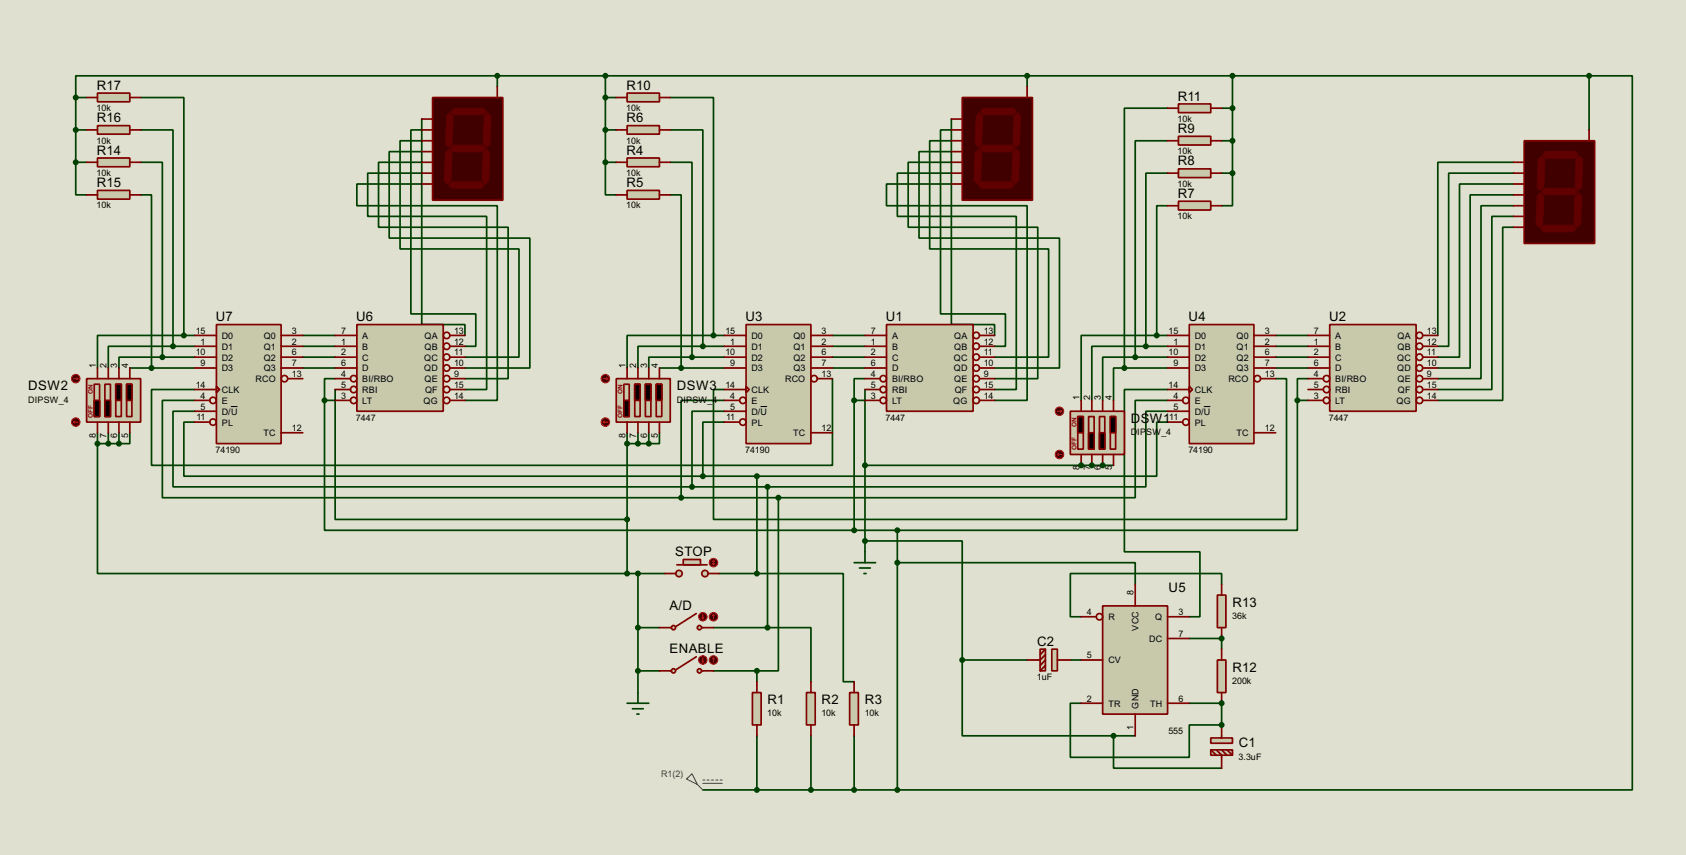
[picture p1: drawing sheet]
<svg xmlns="http://www.w3.org/2000/svg" width="396mm" height="201mm" viewBox="0 0 396 201" stroke-linecap="round" stroke-linejoin="round" font-family="sans-serif">
<path d="M0 0h396.2v200.7h-396.2z" fill="#e0e0d0"/>
<g fill="none" stroke="#004000" stroke-width=".4">
<path d="M142.3 38.1v7.7h2.5M142.3 30.5h2.5M142.3 38.1h2.5M144.8 22.9h-2.5v15.2M157.5 38.1h5.1v45.8M157.5 30.5h7.7v50.8M157.5 22.9h10.2v55.9M223.6 28v48.2h10.1v2.6M223.6 30.5h-2.6v43.2h15.3v7.6h-2.6M223.6 33.1h-5.1v25.4h27.9v25.4h-12.7M223.6 35.6h-7.6v20.3h33v30.5h-15.3M223.6 38.1h-10.2v15.3h30.5v35.5h-10.2"/>
<path d="M241.4 20.4v-2.6h132v12.7M287.1 33.1h2.5v7.6M355.7 38.1h-17.8v40.7M157.5 45.8h2.6v40.6M223.6 40.7h-12.7v10.1h27.9v40.7h-5.1M223.6 43.2h-15.3v5.1h33.1v45.7h-7.7M287.1 40.7h2.5M289.6 40.7v7.6h-2.5M355.7 40.7h-15.3v40.6h-2.5M355.7 43.2h-12.7v40.7h-5.1M355.7 45.8h-10.2v40.6h-7.6M355.7 48.3h-7.7v40.6h-10.1"/>
<path d="M355.7 50.8h-5.1v40.7h-12.7M355.7 53.4h-2.6v40.6h-15.2M167.7 78.8h-20.3v7.6M167.7 78.8h2.5M195.6 78.8h7.7M299.8 78.8h7.6M155 86.4h15.2M162.6 83.9h-10.1v2.5M162.6 83.9h7.6M165.2 81.3h-15.3v5.1M165.2 81.3h5M195.6 81.3h7.7"/>
<path d="M195.6 83.9h7.7M195.6 86.4h7.7M203.3 88.9h-2.6v5.1h2.6M274.4 99.1h-2.6v12.7h-93.9v22.9M274.4 96.6h-5.1v17.7h-88.9v33.1M274.4 94h-7.6v22.9h-83.9v40.6h-5M299.8 88.9h2.5v33.1h-134.6v-30.5h2.5M299.8 81.3h7.6M299.8 83.9h7.6M299.8 86.4h7.6M304.9 94v30.5h-94M304.9 94h2.5"/>
<path d="M307.4 88.9h-2.5v5.1M147.4 101.6v2.6h5.1M149.9 101.6v2.6M152.5 101.6v2.6M155 101.6v2.6h-2.5M156.3 134.7h-6.4v27.9M169 134.7h8.9M177.9 134.7h20.3v25.4h2.5M149.9 157.5h5.1M149.9 147.4h5.1M167.7 157.5h10.2M167.7 147.4h12.7"/>
<path d="M177.9 157.5v2.6M180.4 147.4h10.2v12.7M177.9 172.8v12.7M190.6 172.8v12.7M200.7 172.8v12.7M165.2 185.5h45.7"/>
</g>
<circle cx="256.6" cy="109.3" r=".2" fill="#004000"/>
<path d="M256.6 109.3h2.5" fill="none" stroke="#004000" stroke-width=".4"/>
<circle cx="259.1" cy="109.3" r=".2" fill="#004000"/>
<path d="M254.1 109.3h2.5M259.1 109.3h2.6" fill="none" stroke="#004000" stroke-width=".4"/>
<circle cx="254.1" cy="109.3" r=".2" fill="#004000"/>
<g fill="none" stroke="#004000" stroke-width=".4">
<path d="M289.6 17.8v15.3M274.4 33.1h-7.6v50.8M274.4 25.4h-10.2v61M287.1 25.4h2.5M274.4 48.3h-2.6v30.5M274.4 40.7h-5.1v40.6M271.8 78.8h-17.7v15.2M271.8 78.8h2.6M203.3 91.5v17.8h50.8M264.2 86.4h-2.5v7.6M264.2 86.4h10.2M266.8 83.9h-7.7v10.1"/>
<path d="M266.8 83.9h7.6M269.3 81.3h-12.7v12.7M269.3 81.3h5.1M274.4 91.5h-10.2v38.1h17.8v15.2h-2.5M203.3 127v2.6M279.5 165.1h7.6"/>
</g>
<circle cx="287.1" cy="165.1" r=".2" fill="#004000"/>
<path d="M254.1 165.1h-2.6v12.7h28v-7.6h7.6" fill="none" stroke="#004000" stroke-width=".4"/>
<circle cx="287.1" cy="170.2" r=".2" fill="#004000"/>
<path d="M203.3 127h22.8v28M287.1 137.2v-2.5h-35.6v10.1h2.6M226.1 155v17.8h35.6M226.1 155h15.3M251.5 155h2.6M287.1 149.9v2.5M261.7 172.8v7.6h25.4M261.7 172.8h5.1M287.1 165.1v5.1" fill="none" stroke="#004000" stroke-width=".4"/>
<circle cx="287.1" cy="149.9" r=".2" fill="#004000"/>
<g fill="none" stroke="#004000" stroke-width=".4">
<path d="M116.9 17.8h-99.1v5.1M116.9 17.8v2.6M116.9 17.8h124.5M142.3 17.8v5.1M373.4 17.8h10.2v167.7h-172.7v-61h-10.2M17.8 38.1v7.7h2.6M17.8 30.5h2.6M17.8 22.9v15.2M17.8 38.1h2.6M17.8 22.9h2.6M33.1 38.1h5.1v45.8M33.1 30.5h7.6v50.8"/>
<path d="M33.1 22.9h10.1v55.9M99.1 28v48.2h10.2v2.6M99.1 30.5h-2.5v43.2h15.2v7.6h-2.5M99.1 33.1h-5.1v25.4h28v25.4h-12.7M99.1 35.6h-7.6v20.3h33v30.5h-15.2M99.1 38.1h-10.1v15.3h30.4v35.5h-10.1M33.1 45.8h2.5v40.6M99.1 40.7h-12.7v10.1h28v40.7h-5.1M99.1 43.2h-15.2v5.1h33v45.7h-7.6M43.2 78.8h-20.3v7.6M43.2 78.8h2.6M71.2 78.8h7.6"/>
<path d="M30.5 86.4h15.3M38.2 83.9h-10.2v2.5M38.2 83.9h7.6M40.7 81.3h-15.2v5.1M40.7 81.3h5.1M45.8 94h-7.6v22.9h121.9M45.8 96.6h-5.1v17.7h121.9M45.8 99.1h-2.6v12.7h122M71.2 81.3h7.6M71.2 83.9h7.6M71.2 86.4h7.6M76.3 94v30.5h124.4"/>
<path d="M76.3 94h2.5M78.8 88.9h-2.5v5.1M78.8 91.5v30.5h68.6M170.2 94h-10.1v22.9M170.2 96.6h-7.6v17.7M170.2 99.1h-5v12.7M195.6 88.9v20.4h-160v-17.8h10.2M200.7 94v30.5M22.9 104.2v30.5h124.5M22.9 104.2h5.1M22.9 101.6v2.6M25.5 101.6v2.6"/>
<path d="M28 101.6v2.6M30.5 101.6v2.6h-2.5M147.4 104.2v30.5M160.1 116.9h22.8M162.6 114.3h17.8M165.2 111.8h12.7M203.3 109.3v17.7M147.4 134.7h2.5M210.9 132.1h55.9v5.1M279.5 149.9h7.6"/>
</g>
<path d="M226.1 22.9h16.5v24.1h-16.5z" fill="#400000" stroke="#800000" stroke-width=".4"/>
<g fill="#600000" stroke="#600000" stroke-width=".23">
<path d="M231.2 25.4h6.9l.7 .8-.7 .8h-6.9l-.8-.8z" fill-rule="evenodd"/>
<path d="M238.3 27.2l.8-.7 .7 .7-.2 6.6-.8 .8-.7-.8z" fill-rule="evenodd"/>
<path d="M230.2 34.8l.7-.7h6.9l.8 .7-.8 .8h-6.9z" fill-rule="evenodd"/>
<path d="M229.4 27.2l.8-.7 .7 .7-.2 6.6-.8 .8-.7-.8z" fill-rule="evenodd"/>
<path d="M238.8 35.1l.8 .8-.3 6.6-.7 .7-.8-.7 .3-6.6z" fill-rule="evenodd"/>
<path d="M229.9 43.5l.8-.8h6.8l.8 .8-.8 .7h-6.8z" fill-rule="evenodd"/>
<path d="M229.9 35.1l.8 .8-.3 6.6-.7 .7-.8-.7 .3-6.6z" fill-rule="evenodd"/>
</g>
<path d="M223.6 28h2.5M223.6 30.5h2.5M223.6 33.1h2.5M223.6 35.6h2.5M223.6 38.1h2.5M241.4 20.4v2.5M223.6 40.7h2.5M223.6 43.2h2.5" fill="none" stroke="#800000" stroke-width=".4"/>
<path d="M358.2 33.1h16.5v24.1h-16.5z" fill="#400000" stroke="#800000" stroke-width=".4"/>
<g fill="#600000" stroke="#600000" stroke-width=".23">
<path d="M362.5 36.4l.8-.8h6.8l.8 .8-.8 .7h-6.8z" fill-rule="evenodd"/>
<path d="M370.4 37.4l.7-.8 .8 .8-.2 6.6-.8 .7-.8-.7z" fill-rule="evenodd"/>
<path d="M363 44.2h6.9l.7 .8-.7 .8h-6.9l-.7-.8z" fill-rule="evenodd"/>
<path d="M361.5 37.4l.8-.8 .7 .8-.2 6.6-.8 .7-.8-.7z" fill-rule="evenodd"/>
<path d="M370.9 45.3l.8 .7-.3 6.6-.8 .8-.7-.8 .2-6.6z" fill-rule="evenodd"/>
<path d="M362.8 52.9h6.8l.8 .7-.8 .8h-6.8l-.8-.8z" fill-rule="evenodd"/>
<path d="M361.2 46l.8-.7 .8 .7-.3 6.6-.7 .8-.8-.8z" fill-rule="evenodd"/>
</g>
<path d="M355.7 38.1h2.5M373.4 30.5v2.6M355.7 40.7h2.5M355.7 43.2h2.5M355.7 45.8h2.5M355.7 48.3h2.5M355.7 50.8h2.5M355.7 53.4h2.5" fill="none" stroke="#800000" stroke-width=".4"/>
<path d="M208.3 76.2h20.4v20.4h-20.4z" fill="#c8c8aa" stroke="#800000" stroke-width=".4"/>
<g fill="none" stroke="#800000" stroke-width=".4">
<path d="M203.3 78.8h5M230.2 78.8h3.5M203.3 81.3h5M203.3 83.9h5M203.3 86.4h5M203.3 88.9h3.5M203.3 91.5h3.5M203.3 94h3.5M230.2 81.3h3.5M230.2 83.9h3.5M230.2 86.4h3.5M230.2 88.9h3.5"/>
<path d="M230.2 91.5h3.5M230.2 94h3.5"/>
<circle cx="229.4" cy="78.8" r=".75"/>
<circle cx="207.5" cy="88.9" r=".75"/>
<circle cx="207.5" cy="91.5" r=".75"/>
<circle cx="207.5" cy="94" r=".75"/>
<circle cx="229.4" cy="86.4" r=".75"/>
<circle cx="229.4" cy="81.3" r=".75"/>
<circle cx="229.4" cy="94" r=".75"/>
<circle cx="229.4" cy="91.5" r=".75"/>
<circle cx="229.4" cy="83.9" r=".75"/>
<circle cx="229.4" cy="88.9" r=".75"/>
</g>
<path d="M312.5 76.2h20.3v20.4h-20.3z" fill="#c8c8aa" stroke="#800000" stroke-width=".4"/>
<g fill="none" stroke="#800000" stroke-width=".4">
<path d="M307.4 78.8h5.1M334.3 78.8h3.6M307.4 81.3h5.1M307.4 83.9h5.1M307.4 86.4h5.1M307.4 88.9h3.6M307.4 91.5h3.6M307.4 94h3.6M334.3 81.3h3.6M334.3 83.9h3.6M334.3 86.4h3.6M334.3 88.9h3.6"/>
<path d="M334.3 91.5h3.6M334.3 94h3.6"/>
<circle cx="333.5" cy="78.8" r=".75"/>
<circle cx="311.7" cy="88.9" r=".75"/>
<circle cx="311.7" cy="91.5" r=".75"/>
<circle cx="311.7" cy="94" r=".75"/>
<circle cx="333.5" cy="88.9" r=".75"/>
<circle cx="333.5" cy="81.3" r=".75"/>
<circle cx="333.5" cy="83.9" r=".75"/>
<circle cx="333.5" cy="94" r=".75"/>
<circle cx="333.5" cy="86.4" r=".75"/>
<circle cx="333.5" cy="91.5" r=".75"/>
</g>
<path d="M279.5 76.2h15.2v28h-15.2z" fill="#c8c8aa" stroke="#800000" stroke-width=".4"/>
<g fill="none" stroke="#800000" stroke-width=".4">
<path d="M274.4 78.8h5.1M294.7 78.8h5.1M274.4 81.3h5.1M274.4 83.9h5.1M274.4 86.4h5.1M274.4 91.5h5.1M274.4 94h3.5M274.4 96.6h5.1M274.4 99.1h3.5M279.5 90.7l.7 .8-.7 .7zM294.7 81.3h5.1M294.7 83.9h5.1"/>
<path d="M294.7 86.4h5.1M296.2 88.9h3.6M294.7 101.6h5.1"/>
<circle cx="278.6" cy="99.1" r=".75"/>
<circle cx="278.6" cy="94" r=".75"/>
<circle cx="295.4" cy="88.9" r=".75"/>
</g>
<path d="M282.9 95.5h1.5" fill="none" stroke="#000" stroke-width=".23"/>
<g fill="#c8c8aa" stroke="#800000" stroke-width=".4">
<circle cx="165.6" cy="134.7" r=".75"/>
<circle cx="159.5" cy="134.7" r=".75"/>
</g>
<path d="M159.1 132.6h7.1" fill="none" stroke="#800000" stroke-width=".4"/>
<path d="M160.6 131.4h4v1.2h-4z" fill="#c8c8aa" stroke="#800000" stroke-width=".4"/>
<path d="M156.3 134.7h2.5M166.4 134.7h2.6" fill="none" stroke="#800000" stroke-width=".4"/>
<circle cx="167.6" cy="132.1" r="1" fill="#400000" stroke="#f00" stroke-width=".23"/>
<path d="M167.4 132.4l.3 .2M167.7 131.6v1M167.7 131.6l-.3 .3M167.7 131.6l.2 .3M167.9 132.4l-.2 .2" fill="none" stroke="#f00" stroke-width=".23"/>
<g fill="#c8c8aa" stroke="#800000" stroke-width=".4">
<circle cx="164.3" cy="147.4" r=".5"/>
<circle cx="158.2" cy="147.4" r=".5"/>
</g>
<path d="M155 147.4h2.8M163.6 144.1l-4.8 3M164.9 147.4h2.8" fill="none" stroke="#800000" stroke-width=".4"/>
<circle cx="165.1" cy="144.8" r="1" fill="#400000" stroke="#f00" stroke-width=".23"/>
<path d="M164.9 145.1l.3 .2M165.2 144.3v1M165.4 145.1l-.2 .2" fill="none" stroke="#f00" stroke-width=".23"/>
<circle cx="167.6" cy="144.8" r="1" fill="#400000" stroke="#f00" stroke-width=".23"/>
<path d="M167.7 144.3l-.3 .3M167.7 144.3l.2 .3M167.7 144.3v1" fill="none" stroke="#f00" stroke-width=".23"/>
<g fill="#c8c8aa" stroke="#800000" stroke-width=".4">
<circle cx="164.3" cy="157.5" r=".5"/>
<circle cx="158.2" cy="157.5" r=".5"/>
</g>
<path d="M155 157.5h2.8M163.6 154.2l-4.8 3.1M164.9 157.5h2.8" fill="none" stroke="#800000" stroke-width=".4"/>
<circle cx="165.1" cy="155" r="1" fill="#400000" stroke="#f00" stroke-width=".23"/>
<path d="M164.9 155.2l.3 .3M165.2 154.5v1M165.4 155.2l-.2 .3" fill="none" stroke="#f00" stroke-width=".23"/>
<circle cx="167.6" cy="155" r="1" fill="#400000" stroke="#f00" stroke-width=".23"/>
<path d="M167.7 154.5l-.3 .2M167.7 154.5l.2 .2M167.7 154.5v1" fill="none" stroke="#f00" stroke-width=".23"/>
<g fill="#004000" stroke="#004000" stroke-width=".4">
<circle cx="177.8" cy="111.8" r=".5"/>
<circle cx="180.3" cy="114.3" r=".5"/>
<circle cx="182.9" cy="116.9" r=".5"/>
<circle cx="177.8" cy="157.5" r=".5"/>
<circle cx="149.9" cy="147.4" r=".5"/>
</g>
<path d="M176.8 162.6h2.1v7.6h-2.1z" fill="#c8c8aa" stroke="#800000" stroke-width=".4"/>
<path d="M177.9 160.1v2.5M177.9 170.2v2.6" fill="none" stroke="#800000" stroke-width=".4"/>
<path d="M161.3 182.9l1.3-1.2 1.3 2.5zM163.9 184.2l1.3 1.3M165.2 183.2h.5M165.2 183.9h4.5M166.2 183.2h.5M167.2 183.2h.5M168.2 183.2h.5M169.2 183.2h.5" fill="none" stroke="#0000c0" stroke-width=".23"/>
<path d="M147.4 165.1h5.1M148.6 166.4h2.6M149.7 167.7h.5M149.9 162.6v2.5" fill="none" stroke="#004000" stroke-width=".4"/>
<circle cx="149.9" cy="157.5" r=".5" fill="#004000" stroke="#004000" stroke-width=".4"/>
<path d="M189.5 162.6h2.1v7.6h-2.1z" fill="#c8c8aa" stroke="#800000" stroke-width=".4"/>
<path d="M190.6 160.1v2.5M190.6 170.2v2.6" fill="none" stroke="#800000" stroke-width=".4"/>
<path d="M199.7 162.6h2v7.6h-2z" fill="#c8c8aa" stroke="#800000" stroke-width=".4"/>
<path d="M200.7 160.1v2.5M200.7 170.2v2.6" fill="none" stroke="#800000" stroke-width=".4"/>
<g fill="#004000" stroke="#004000" stroke-width=".4">
<circle cx="177.8" cy="185.5" r=".5"/>
<circle cx="190.5" cy="185.5" r=".5"/>
<circle cx="200.7" cy="94" r=".5"/>
<circle cx="304.8" cy="94" r=".5"/>
<circle cx="200.7" cy="185.5" r=".5"/>
<circle cx="210.8" cy="124.5" r=".5"/>
</g>
<path d="M200.7 132.1h5.1M202 133.4h2.5M203 134.7h.5M203.3 129.6v2.5" fill="none" stroke="#004000" stroke-width=".4"/>
<path d="M175.3 76.2h15.3v28h-15.3z" fill="#c8c8aa" stroke="#800000" stroke-width=".4"/>
<g fill="none" stroke="#800000" stroke-width=".4">
<path d="M170.2 78.8h5.1M190.6 78.8h5M170.2 81.3h5.1M170.2 83.9h5.1M170.2 86.4h5.1M170.2 91.5h5.1M170.2 94h3.6M170.2 96.6h5.1M170.2 99.1h3.6M175.3 90.7l.8 .8-.8 .7zM190.6 81.3h5M190.6 83.9h5"/>
<path d="M190.6 86.4h5M192.1 88.9h3.5M190.6 101.6h5"/>
<circle cx="174.5" cy="94" r=".75"/>
<circle cx="174.5" cy="99.1" r=".75"/>
<circle cx="191.3" cy="88.9" r=".75"/>
</g>
<path d="M178.7 95.5h1.6" fill="none" stroke="#000" stroke-width=".23"/>
<g fill="#004000" stroke="#004000" stroke-width=".4">
<circle cx="180.3" cy="147.4" r=".5"/>
<circle cx="177.8" cy="134.7" r=".5"/>
</g>
<path d="M147.4 37.1h7.6v2.1h-7.6z" fill="#c8c8aa" stroke="#800000" stroke-width=".4"/>
<path d="M144.8 38.1h2.6M155 38.1h2.5" fill="none" stroke="#800000" stroke-width=".4"/>
<path d="M147.4 44.7h7.6v2.1h-7.6z" fill="#c8c8aa" stroke="#800000" stroke-width=".4"/>
<path d="M144.8 45.8h2.6M155 45.8h2.5" fill="none" stroke="#800000" stroke-width=".4"/>
<path d="M147.4 29.5h7.6v2h-7.6z" fill="#c8c8aa" stroke="#800000" stroke-width=".4"/>
<path d="M144.8 30.5h2.6M155 30.5h2.5" fill="none" stroke="#800000" stroke-width=".4"/>
<circle cx="142.2" cy="30.5" r=".5" fill="#004000" stroke="#004000" stroke-width=".4"/>
<path d="M276.9 47.3h7.6v2h-7.6z" fill="#c8c8aa" stroke="#800000" stroke-width=".4"/>
<path d="M274.4 48.3h2.5M284.5 48.3h2.6" fill="none" stroke="#800000" stroke-width=".4"/>
<path d="M276.9 39.7h7.6v2h-7.6z" fill="#c8c8aa" stroke="#800000" stroke-width=".4"/>
<path d="M274.4 40.7h2.5M284.5 40.7h2.6" fill="none" stroke="#800000" stroke-width=".4"/>
<path d="M276.9 32h7.6v2.1h-7.6z" fill="#c8c8aa" stroke="#800000" stroke-width=".4"/>
<path d="M274.4 33.1h2.5M284.5 33.1h2.6" fill="none" stroke="#800000" stroke-width=".4"/>
<g fill="#004000" stroke="#004000" stroke-width=".4">
<circle cx="289.6" cy="33.1" r=".5"/>
<circle cx="241.3" cy="17.8" r=".5"/>
<circle cx="289.6" cy="40.7" r=".5"/>
<circle cx="289.6" cy="17.8" r=".5"/>
<circle cx="373.4" cy="17.8" r=".5"/>
<circle cx="210.8" cy="185.5" r=".5"/>
</g>
<path d="M144.8 88.9h12.7v10.2h-12.7z" fill="#c8c8aa" stroke="#800000" stroke-width=".4"/>
<path d="M146.6 90.2h1.3v7.6h-1.3zM147.4 86.4v2.5M147.4 99.1v2.5M149.2 90.2h1.2v7.6h-1.2zM149.9 86.4v2.5M149.9 99.1v2.5M151.7 90.2h1.3v7.6h-1.3zM152.5 86.4v2.5M152.5 99.1v2.5M154.2 90.2h1.3v7.6h-1.3zM155 86.4v2.5M155 99.1v2.5" fill="none" stroke="#800000" stroke-width=".4"/>
<path d="M146.6 94h1.3v3.8h-1.3zM149.2 90.2h1.2v3.8h-1.2zM151.7 90.2h1.3v3.8h-1.3zM154.2 90.2h1.3v3.8h-1.3z" fill="#000" stroke="#800000" stroke-width=".4"/>
<circle cx="142.2" cy="99.1" r="1" fill="#400000" stroke="#f00" stroke-width=".23"/>
<path d="M141.8 99.1l.2 .3M141.8 99.1h1M142 98.9l-.2 .2" fill="none" stroke="#f00" stroke-width=".23"/>
<circle cx="142.2" cy="88.9" r="1" fill="#400000" stroke="#f00" stroke-width=".23"/>
<path d="M141.8 88.9h1M142.5 88.7l.3 .2M142.8 88.9l-.3 .3" fill="none" stroke="#f00" stroke-width=".23"/>
<path d="M147.4 21.9h7.6v2h-7.6z" fill="#c8c8aa" stroke="#800000" stroke-width=".4"/>
<path d="M144.8 22.9h2.6M155 22.9h2.5" fill="none" stroke="#800000" stroke-width=".4"/>
<g fill="#004000" stroke="#004000" stroke-width=".4">
<circle cx="142.2" cy="38.1" r=".5"/>
<circle cx="142.2" cy="22.9" r=".5"/>
<circle cx="160" cy="86.4" r=".5"/>
<circle cx="162.6" cy="83.9" r=".5"/>
<circle cx="165.1" cy="81.3" r=".5"/>
<circle cx="167.6" cy="78.8" r=".5"/>
<circle cx="149.9" cy="104.2" r=".5"/>
<circle cx="152.4" cy="104.2" r=".5"/>
<circle cx="147.3" cy="104.2" r=".5"/>
<circle cx="149.9" cy="134.7" r=".5"/>
</g>
<path d="M276.9 24.4h7.6v2.1h-7.6z" fill="#c8c8aa" stroke="#800000" stroke-width=".4"/>
<path d="M274.4 25.4h2.5M284.5 25.4h2.6" fill="none" stroke="#800000" stroke-width=".4"/>
<path d="M251.5 96.6h12.7v10.1h-12.7z" fill="#c8c8aa" stroke="#800000" stroke-width=".4"/>
<path d="M253.3 97.8h1.3v7.7h-1.3zM254.1 94v2.6M255.8 97.8h1.3v7.7h-1.3zM256.6 94v2.6M258.4 97.8h1.2v7.7h-1.2zM259.1 94v2.6M260.9 97.8h1.3v7.7h-1.3zM261.7 94v2.6M254.1 106.7v2.6M256.6 106.7v2.6M259.1 106.7v2.6M261.7 106.7v2.6" fill="none" stroke="#800000" stroke-width=".4"/>
<path d="M253.3 97.8h1.3v3.8h-1.3zM260.9 97.8h1.3v3.8h-1.3zM255.8 101.6h1.3v3.9h-1.3zM258.4 101.6h1.2v3.9h-1.2z" fill="#000" stroke="#800000" stroke-width=".4"/>
<circle cx="248.9" cy="106.7" r="1" fill="#400000" stroke="#f00" stroke-width=".23"/>
<path d="M248.5 106.7l.2 .3M248.5 106.7h1M248.7 106.5l-.2 .2" fill="none" stroke="#f00" stroke-width=".23"/>
<circle cx="248.9" cy="96.6" r="1" fill="#400000" stroke="#f00" stroke-width=".23"/>
<path d="M248.5 96.6h1M249.2 96.3l.3 .3M249.5 96.6l-.3 .2" fill="none" stroke="#f00" stroke-width=".23"/>
<g fill="#004000" stroke="#004000" stroke-width=".4">
<circle cx="256.5" cy="109.3" r=".5"/>
<circle cx="259.1" cy="109.3" r=".5"/>
<circle cx="254" cy="109.3" r=".5"/>
<circle cx="203.2" cy="109.3" r=".5"/>
<circle cx="271.8" cy="78.8" r=".5"/>
<circle cx="269.2" cy="81.3" r=".5"/>
<circle cx="266.7" cy="83.9" r=".5"/>
<circle cx="264.2" cy="86.4" r=".5"/>
<circle cx="289.6" cy="25.4" r=".5"/>
</g>
<path d="M259.1 142.3h15.3v25.4h-15.3z" fill="#c8c8aa" stroke="#800000" stroke-width=".4"/>
<g fill="none" stroke="#800000" stroke-width=".4">
<path d="M266.8 137.2v5.1M254.1 144.8h3.5M254.1 155h5M274.4 144.8h5.1M274.4 149.9h5.1M254.1 165.1h5M266.8 167.7v5.1M274.4 165.1h5.1"/>
<circle cx="258.3" cy="144.8" r=".75"/>
</g>
<circle cx="203.2" cy="127" r=".5" fill="#004000" stroke="#004000" stroke-width=".4"/>
<path d="M286.1 155h2v7.6h-2z" fill="#c8c8aa" stroke="#800000" stroke-width=".4"/>
<path d="M287.1 152.4v2.6M287.1 162.6v2.5" fill="none" stroke="#800000" stroke-width=".4"/>
<g fill="#c8c8aa" stroke="#800000" stroke-width=".4">
<path d="M284.5 173.3h5.1v1.2h-5.1z"/>
<path d="M284.5 176.1h5.1v1.2h-5.1z"/>
</g>
<path d="M284.5 176.1l1.3 1.2M285.8 176.1l1.3 1.2v3.1M287.1 170.2v3.1M287.1 176.1l1.2 1.2M288.3 176.1l1.3 1.2" fill="none" stroke="#800000" stroke-width=".4"/>
<g fill="#004000" stroke="#004000" stroke-width=".4">
<circle cx="287" cy="165.1" r=".5"/>
<circle cx="287" cy="170.2" r=".5"/>
<circle cx="261.6" cy="172.8" r=".5"/>
</g>
<g fill="#c8c8aa" stroke="#800000" stroke-width=".4">
<path d="M247.2 152.4h1.3v5.1h-1.3z"/>
<path d="M244.4 152.4h1.3v5.1h-1.3z"/>
</g>
<path d="M245.7 153.7l-1.3 1.3h-3M245.7 156.3l-1.3 1.2M245.7 155l-1.3 1.3M245.7 152.4l-1.3 1.3M248.5 155h3" fill="none" stroke="#800000" stroke-width=".4"/>
<circle cx="226.1" cy="155" r=".5" fill="#004000" stroke="#004000" stroke-width=".4"/>
<path d="M286.1 139.7h2v7.7h-2z" fill="#c8c8aa" stroke="#800000" stroke-width=".4"/>
<path d="M287.1 137.2v2.5M287.1 147.4v2.5" fill="none" stroke="#800000" stroke-width=".4"/>
<circle cx="287" cy="149.9" r=".5" fill="#004000" stroke="#004000" stroke-width=".4"/>
<path d="M101.7 22.9h16.5v24.1h-16.5z" fill="#400000" stroke="#800000" stroke-width=".4"/>
<g fill="#600000" stroke="#600000" stroke-width=".23">
<path d="M106.7 25.4h6.9l.8 .8-.8 .8h-6.9l-.7-.8z" fill-rule="evenodd"/>
<path d="M113.8 27.2l.8-.7 .8 .7-.3 6.6-.7 .8-.8-.8z" fill-rule="evenodd"/>
<path d="M105.7 34.8l.8-.7h6.8l.8 .7-.8 .8h-6.8z" fill-rule="evenodd"/>
<path d="M105 27.2l.7-.7 .8 .7-.3 6.6-.7 .8-.8-.8z" fill-rule="evenodd"/>
<path d="M113.6 35.9l.8-.8 .7 .8-.2 6.6-.8 .7-.8-.7z" fill-rule="evenodd"/>
<path d="M105.5 43.5l.7-.8h6.9l.7 .8-.7 .7h-6.9z" fill-rule="evenodd"/>
<path d="M105.5 35.1l.7 .8-.2 6.6-.8 .7-.8-.7 .3-6.6z" fill-rule="evenodd"/>
</g>
<path d="M99.1 28h2.6M99.1 30.5h2.6M99.1 33.1h2.6M99.1 35.6h2.6M99.1 38.1h2.6M116.9 20.4v2.5M99.1 40.7h2.6M99.1 43.2h2.6" fill="none" stroke="#800000" stroke-width=".4"/>
<path d="M83.9 76.2h20.3v20.4h-20.3z" fill="#c8c8aa" stroke="#800000" stroke-width=".4"/>
<g fill="none" stroke="#800000" stroke-width=".4">
<path d="M78.8 78.8h5.1M105.7 78.8h3.6M78.8 81.3h5.1M78.8 83.9h5.1M78.8 86.4h5.1M78.8 88.9h3.6M78.8 91.5h3.6M78.8 94h3.6M105.7 81.3h3.6M105.7 83.9h3.6M105.7 86.4h3.6M105.7 88.9h3.6"/>
<path d="M105.7 91.5h3.6M105.7 94h3.6"/>
<circle cx="104.9" cy="78.8" r=".75"/>
<circle cx="83.1" cy="88.9" r=".75"/>
<circle cx="83.1" cy="91.5" r=".75"/>
<circle cx="83.1" cy="94" r=".75"/>
<circle cx="104.9" cy="88.9" r=".75"/>
<circle cx="104.9" cy="81.3" r=".75"/>
<circle cx="104.9" cy="86.4" r=".75"/>
<circle cx="104.9" cy="83.9" r=".75"/>
<circle cx="104.9" cy="91.5" r=".75"/>
<circle cx="104.9" cy="94" r=".75"/>
</g>
<circle cx="76.2" cy="94" r=".5" fill="#004000" stroke="#004000" stroke-width=".4"/>
<path d="M50.9 76.2h15.2v28h-15.2z" fill="#c8c8aa" stroke="#800000" stroke-width=".4"/>
<g fill="none" stroke="#800000" stroke-width=".4">
<path d="M45.8 78.8h5.1M66.1 78.8h5.1M45.8 81.3h5.1M45.8 83.9h5.1M45.8 86.4h5.1M45.8 91.5h5.1M45.8 94h3.5M45.8 96.6h5.1M45.8 99.1h3.5M50.9 90.7l.7 .8-.7 .7zM66.1 81.3h5.1M66.1 83.9h5.1"/>
<path d="M66.1 86.4h5.1M67.6 88.9h3.6M66.1 101.6h5.1"/>
<circle cx="50" cy="94" r=".75"/>
<circle cx="50" cy="99.1" r=".75"/>
<circle cx="66.8" cy="88.9" r=".75"/>
</g>
<path d="M54.3 95.5h1.5" fill="none" stroke="#000" stroke-width=".23"/>
<path d="M22.9 37.1h7.6v2.1h-7.6z" fill="#c8c8aa" stroke="#800000" stroke-width=".4"/>
<path d="M20.4 38.1h2.5M30.5 38.1h2.6" fill="none" stroke="#800000" stroke-width=".4"/>
<path d="M22.9 44.7h7.6v2.1h-7.6z" fill="#c8c8aa" stroke="#800000" stroke-width=".4"/>
<path d="M20.4 45.8h2.5M30.5 45.8h2.6" fill="none" stroke="#800000" stroke-width=".4"/>
<path d="M22.9 29.5h7.6v2h-7.6z" fill="#c8c8aa" stroke="#800000" stroke-width=".4"/>
<path d="M20.4 30.5h2.5M30.5 30.5h2.6" fill="none" stroke="#800000" stroke-width=".4"/>
<g fill="#004000" stroke="#004000" stroke-width=".4">
<circle cx="17.8" cy="30.5" r=".5"/>
<circle cx="116.8" cy="17.8" r=".5"/>
</g>
<path d="M20.4 88.9h12.7v10.2h-12.7z" fill="#c8c8aa" stroke="#800000" stroke-width=".4"/>
<path d="M22.2 90.2h1.2v7.6h-1.2zM22.9 86.4v2.5M22.9 99.1v2.5M24.7 90.2h1.3v7.6h-1.3zM25.5 86.4v2.5M25.5 99.1v2.5M27.2 90.2h1.3v7.6h-1.3zM28 86.4v2.5M28 99.1v2.5M29.8 90.2h1.2v7.6h-1.2zM30.5 86.4v2.5M30.5 99.1v2.5" fill="none" stroke="#800000" stroke-width=".4"/>
<path d="M22.2 94h1.2v3.8h-1.2zM24.7 94h1.3v3.8h-1.3zM27.2 90.2h1.3v3.8h-1.3zM29.8 90.2h1.2v3.8h-1.2z" fill="#000" stroke="#800000" stroke-width=".4"/>
<circle cx="17.8" cy="99.1" r="1" fill="#400000" stroke="#f00" stroke-width=".23"/>
<path d="M17.3 99.1l.3 .3M17.3 99.1h1M17.6 98.9l-.3 .2" fill="none" stroke="#f00" stroke-width=".23"/>
<circle cx="17.8" cy="88.9" r="1" fill="#400000" stroke="#f00" stroke-width=".23"/>
<path d="M17.3 88.9h1M18.1 88.7l.2 .2M18.3 88.9l-.2 .3" fill="none" stroke="#f00" stroke-width=".23"/>
<path d="M22.9 21.9h7.6v2h-7.6z" fill="#c8c8aa" stroke="#800000" stroke-width=".4"/>
<path d="M20.4 22.9h2.5M30.5 22.9h2.6" fill="none" stroke="#800000" stroke-width=".4"/>
<g fill="#004000" stroke="#004000" stroke-width=".4">
<circle cx="17.8" cy="38.1" r=".5"/>
<circle cx="17.8" cy="22.9" r=".5"/>
<circle cx="35.6" cy="86.4" r=".5"/>
<circle cx="38.1" cy="83.9" r=".5"/>
<circle cx="40.6" cy="81.3" r=".5"/>
<circle cx="43.2" cy="78.8" r=".5"/>
<circle cx="25.4" cy="104.2" r=".5"/>
<circle cx="27.9" cy="104.2" r=".5"/>
<circle cx="160" cy="116.9" r=".5"/>
<circle cx="162.6" cy="114.3" r=".5"/>
<circle cx="165.1" cy="111.8" r=".5"/>
<circle cx="200.7" cy="124.5" r=".5"/>
<circle cx="142.2" cy="17.8" r=".5"/>
<circle cx="147.3" cy="122" r=".5"/>
<circle cx="147.3" cy="134.7" r=".5"/>
<circle cx="22.9" cy="104.2" r=".5"/>
<circle cx="210.8" cy="132.1" r=".5"/>
</g>
<g font-size="3.5">
<text x="22.8" y="21">R17</text>
<text x="147.2" y="21">R10</text>
<text x="276.8" y="23.6">R11</text>
<text x="22.8" y="28.7">R16</text>
<text x="147.2" y="28.7">R6</text>
<text x="276.8" y="31.2">R9</text>
<text x="22.8" y="36.3">R14</text>
<text x="147.2" y="36.3">R4</text>
<text x="276.8" y="38.8">R8</text>
<text x="22.8" y="43.9">R15</text>
<text x="147.2" y="43.9">R5</text>
<text x="276.8" y="46.5">R7</text>
<text x="50.7" y="75.4">U7</text>
<text x="83.7" y="75.4">U6</text>
<text x="175.2" y="75.4">U3</text>
<text x="208.2" y="75.4">U1</text>
<text x="279.3" y="75.4">U4</text>
<text x="312.3" y="75.4">U2</text>
<text x="6.7" y="91.6">DSW2</text>
<text x="159.1" y="91.6">DSW3</text>
<text x="265.7" y="99.3">DS</text>
<text x="270.2" y="99.3">W1</text>
<text x="158.7" y="130.6">STOP</text>
<text x="157.4" y="143.3">A/D</text>
<text x="274.6" y="138.9">U5</text>
<text x="289.6" y="142.4">R13</text>
<text x="157.4" y="153.4">ENABLE</text>
<text x="243.7" y="151.6">C2</text>
<text x="289.6" y="157.7">R12</text>
<text x="180.4" y="165.3">R1</text>
<text x="193.1" y="165.3">R2</text>
<text x="203.3" y="165.3">R3</text>
<text x="291.1" y="175.5">C1</text>
</g>
<g font-size="2.4">
<text x="22.7" y="26.1">10k</text>
<text x="147.2" y="26.1">10k</text>
<text x="276.7" y="28.6">10k</text>
<text x="22.7" y="33.7">10k</text>
<text x="147.2" y="33.7">10k</text>
<text x="22.7" y="41.3">10k</text>
<text x="147.2" y="41.3">10k</text>
<text x="276.7" y="36.3">10k</text>
<text x="276.7" y="43.9">10k</text>
<text x="22.7" y="49">10k</text>
<text x="147.2" y="49">10k</text>
<text x="276.7" y="51.5">10k</text>
<text x="46" y="78.3">15</text>
<text x="46" y="83.5">10</text>
<text x="47.2" y="80.9">1</text>
<text x="52.1" y="79.6">D0</text>
<text x="52.1" y="82.1">D1</text>
<text x="62" y="79.6">Q0</text>
<text x="62" y="82.1">Q1</text>
<text x="68.6" y="78.3">3</text>
<text x="68.6" y="80.9">2</text>
<text x="68.6" y="83.5">6</text>
<text x="80.2" y="78.3">7</text>
<text x="80.2" y="80.9">1</text>
<text x="80.2" y="83.5">2</text>
<text x="85.1" y="79.6">A</text>
<text x="85.1" y="82.1">B</text>
<text x="99.8" y="79.6">QA</text>
<text x="99.8" y="82.1">QB</text>
<text x="106.7" y="78.3">13</text>
<text x="106.7" y="80.9">12</text>
<text x="106.7" y="83.5">11</text>
<text x="170.5" y="78.3">15</text>
<text x="170.5" y="83.5">10</text>
<text x="171.6" y="80.9">1</text>
<text x="176.6" y="79.6">D0</text>
<text x="176.6" y="82.1">D1</text>
<text x="186.4" y="79.6">Q0</text>
<text x="186.4" y="82.1">Q1</text>
<text x="193.1" y="78.3">3</text>
<text x="193.1" y="80.9">2</text>
<text x="193.1" y="83.5">6</text>
<text x="204.6" y="78.3">7</text>
<text x="204.6" y="80.9">1</text>
<text x="204.6" y="83.5">2</text>
<text x="209.6" y="79.6">A</text>
<text x="209.6" y="82.1">B</text>
<text x="224.2" y="79.6">QA</text>
<text x="224.2" y="82.1">QB</text>
<text x="231.2" y="78.3">13</text>
<text x="231.2" y="80.9">12</text>
<text x="231.2" y="83.5">11</text>
<text x="274.6" y="78.3">15</text>
<text x="274.6" y="83.5">10</text>
<text x="275.8" y="80.9">1</text>
<text x="280.7" y="79.6">D0</text>
<text x="280.7" y="82.1">D1</text>
<text x="290.6" y="79.6">Q0</text>
<text x="290.6" y="82.1">Q1</text>
<text x="297.2" y="78.3">3</text>
<text x="297.2" y="80.9">2</text>
<text x="297.2" y="83.5">6</text>
<text x="308.8" y="78.3">7</text>
<text x="308.8" y="80.9">1</text>
<text x="308.8" y="83.5">2</text>
<text x="313.7" y="79.6">A</text>
<text x="313.7" y="82.1">B</text>
<text x="328.4" y="79.6">QA</text>
<text x="328.4" y="82.1">QB</text>
<text x="335.3" y="78.3">13</text>
<text x="335.3" y="80.9">12</text>
<text x="335.3" y="83.5">11</text>
<text x="22.5" y="86.4" transform="rotate(-90 22.5 86.4)">1</text>
<text x="25" y="86.4" transform="rotate(-90 25 86.4)">2</text>
<text x="27.5" y="86.4" transform="rotate(-90 27.5 86.4)">3</text>
<text x="30.1" y="86.4" transform="rotate(-90 30.1 86.4)">4</text>
<text x="47.2" y="86">9</text>
<text x="52.1" y="84.7">D2</text>
<text x="52.1" y="87.2">D3</text>
<text x="60" y="89.7">RCO</text>
<text x="62" y="84.7">Q2</text>
<text x="62" y="87.2">Q3</text>
<text x="68.6" y="86">7</text>
<text x="68.6" y="88.5">13</text>
<text x="80.2" y="86">6</text>
<text x="80.2" y="88.5">4</text>
<text x="85.1" y="84.7">C</text>
<text x="85.1" y="87.2">D</text>
<text x="85.1" y="89.7">BI/RBO</text>
<text x="99.7" y="84.7">QC</text>
<text x="99.7" y="87.2">QD</text>
<text x="99.8" y="89.7">QE</text>
<text x="106.7" y="86">10</text>
<text x="106.7" y="88.5">9</text>
<text x="147" y="86.4" transform="rotate(-90 147 86.4)">1</text>
<text x="149.5" y="86.4" transform="rotate(-90 149.5 86.4)">2</text>
<text x="152" y="86.4" transform="rotate(-90 152 86.4)">3</text>
<text x="154.5" y="86.4" transform="rotate(-90 154.5 86.4)">4</text>
<text x="171.6" y="86">9</text>
<text x="176.6" y="84.7">D2</text>
<text x="176.6" y="87.2">D3</text>
<text x="184.5" y="89.7">RCO</text>
<text x="186.4" y="84.7">Q2</text>
<text x="186.4" y="87.2">Q3</text>
<text x="193.1" y="86">7</text>
<text x="193.1" y="88.5">13</text>
<text x="204.6" y="86">6</text>
<text x="204.6" y="88.5">4</text>
<text x="209.6" y="84.7">C</text>
<text x="209.6" y="87.2">D</text>
<text x="209.6" y="89.7">BI/RBO</text>
<text x="224.1" y="84.7">QC</text>
<text x="224.1" y="87.2">QD</text>
<text x="224.2" y="89.7">QE</text>
<text x="231.2" y="86">10</text>
<text x="231.2" y="88.5">9</text>
<text x="275.8" y="86">9</text>
<text x="280.7" y="84.7">D2</text>
<text x="280.7" y="87.2">D3</text>
<text x="288.6" y="89.7">RCO</text>
<text x="290.6" y="84.7">Q2</text>
<text x="290.6" y="87.2">Q3</text>
<text x="297.2" y="86">7</text>
<text x="297.2" y="88.5">13</text>
<text x="308.8" y="86">6</text>
<text x="308.8" y="88.5">4</text>
<text x="313.7" y="84.7">C</text>
<text x="313.7" y="87.2">D</text>
<text x="313.7" y="89.7">BI/RBO</text>
<text x="328.3" y="84.7">QC</text>
<text x="328.3" y="87.2">QD</text>
<text x="328.4" y="89.7">QE</text>
<text x="335.3" y="86">10</text>
<text x="335.3" y="88.5">9</text>
<text x="6.6" y="94.5">DIPSW_4</text>
<text x="46" y="91.1">14</text>
<text x="47.2" y="93.6">4</text>
<text x="52.1" y="92.3">CLK</text>
<text x="52.1" y="94.8">E</text>
<text x="80.2" y="91.1">5</text>
<text x="80.2" y="93.6">3</text>
<text x="85.1" y="92.3">RBI</text>
<text x="85.1" y="94.8">LT</text>
<text x="99.5" y="94.8">QG</text>
<text x="99.9" y="92.3">QF</text>
<text x="106.7" y="91.1">15</text>
<text x="106.7" y="93.6">14</text>
<text x="159" y="94.5">D</text>
<text x="160.6" y="94.5">IPSW_4</text>
<text x="170.5" y="91.1">14</text>
<text x="171.6" y="93.6">4</text>
<text x="176.6" y="92.3">CLK</text>
<text x="176.6" y="94.8">E</text>
<text x="204.6" y="91.1">5</text>
<text x="204.6" y="93.6">3</text>
<text x="209.6" y="92.3">RBI</text>
<text x="209.6" y="94.8">LT</text>
<text x="224" y="94.8">QG</text>
<text x="224.3" y="92.3">QF</text>
<text x="231.2" y="91.1">15</text>
<text x="231.2" y="93.6">14</text>
<text x="253.7" y="94" transform="rotate(-90 253.7 94)">1</text>
<text x="256.1" y="94" transform="rotate(-90 256.1 94)">2</text>
<text x="258.7" y="94" transform="rotate(-90 258.7 94)">3</text>
<text x="261.3" y="94" transform="rotate(-90 261.3 94)">4</text>
<text x="274.6" y="91.1">14</text>
<text x="275.8" y="93.6">4</text>
<text x="280.7" y="92.3">CLK</text>
<text x="280.7" y="94.8">E</text>
<text x="308.8" y="91.1">5</text>
<text x="308.8" y="93.6">3</text>
<text x="313.7" y="92.3">RBI</text>
<text x="313.7" y="94.8">LT</text>
<text x="328.1" y="94.8">QG</text>
<text x="328.5" y="92.3">QF</text>
<text x="335.3" y="91.1">15</text>
<text x="335.3" y="93.6">14</text>
<text x="46.2" y="98.7">11</text>
<text x="47.2" y="96.2">5</text>
<text x="52.1" y="97.4">D/U</text>
<text x="52.1" y="99.9">PL</text>
<text x="68.6" y="101.2">12</text>
<text x="83.7" y="98.8">7447</text>
<text x="170.6" y="98.7">11</text>
<text x="171.6" y="96.2">5</text>
<text x="176.6" y="97.4">D/U</text>
<text x="176.6" y="99.9">PL</text>
<text x="193.1" y="101.2">12</text>
<text x="208.1" y="98.8">7447</text>
<text x="274.8" y="98.7">11</text>
<text x="275.8" y="96.2">5</text>
<text x="280.7" y="97.4">D/U</text>
<text x="280.7" y="99.9">PL</text>
<text x="297.2" y="101.2">12</text>
<text x="312.3" y="98.8">7447</text>
<text x="22.5" y="102.8" transform="rotate(-90 22.5 102.8)">8</text>
<text x="25" y="102.8" transform="rotate(-90 25 102.8)">7</text>
<text x="27.6" y="102.8" transform="rotate(-90 27.6 102.8)">6</text>
<text x="30.1" y="102.8" transform="rotate(-90 30.1 102.8)">5</text>
<text x="50.7" y="106.4">74190</text>
<text x="61.9" y="102.4">TC</text>
<text x="147" y="102.7" transform="rotate(-90 147 102.7)">8</text>
<text x="149.5" y="102.8" transform="rotate(-90 149.5 102.8)">7</text>
<text x="152" y="102.8" transform="rotate(-90 152 102.8)">6</text>
<text x="154.6" y="102.8" transform="rotate(-90 154.6 102.8)">5</text>
<text x="175.1" y="106.4">74190</text>
<text x="186.4" y="102.4">TC</text>
<text x="265.7" y="102.2">D</text>
<text x="267.2" y="102.2">IP</text>
<text x="269.3" y="102.2">SW_4</text>
<text x="279.3" y="106.4">74190</text>
<text x="290.5" y="102.4">TC</text>
<text x="253.7" y="110.4" transform="rotate(-90 253.7 110.4)">8</text>
<text x="256.1" y="110.4" transform="rotate(-90 256.1 110.4)">7</text>
<text x="258.7" y="110.4" transform="rotate(-90 258.7 110.4)">6</text>
<text x="261.3" y="110.4" transform="rotate(-90 261.3 110.4)">5</text>
<text x="266.4" y="139.7" transform="rotate(-90 266.4 139.7)">8</text>
<text x="255.4" y="144.4">4</text>
<text x="260.4" y="145.6">R</text>
<text x="267.6" y="148.1" transform="rotate(-90 267.6 148.1)">VCC</text>
<text x="271.4" y="145.6">Q</text>
<text x="276.9" y="149.5">7</text>
<text x="276.9" y="144.4">3</text>
<text x="289.6" y="145.4">36k</text>
<text x="255.4" y="154.6">5</text>
<text x="260.4" y="155.8">CV</text>
<text x="270" y="150.7">DC</text>
<text x="243.7" y="159.7">1uF</text>
<text x="289.6" y="160.6">200k</text>
<text x="255.4" y="164.7">2</text>
<text x="260.4" y="165.9">TR</text>
<text x="267.6" y="166.4" transform="rotate(-90 267.6 166.4)">GND</text>
<text x="270.2" y="165.9">TH</text>
<text x="276.9" y="164.7">6</text>
<text x="180.3" y="168.2">10k</text>
<text x="193" y="168.2">10k</text>
<text x="203.2" y="168.2">10k</text>
<text x="266.4" y="171.4" transform="rotate(-90 266.4 171.4)">1</text>
<text x="274.6" y="172.4">555</text>
<text x="291.1" y="178.4">3.3uF</text>
</g>
<text font-size="2.4" fill="#0000c0" x="155.3" y="182.5">R1(2)</text>
<g font-size="1.7" fill="#800000">
<text x="21.8" y="92.5" transform="rotate(-90 21.8 92.5)">ON</text>
<text x="146.3" y="92.5" transform="rotate(-90 146.3 92.5)">ON</text>
<text x="21.8" y="98" transform="rotate(-90 21.8 98)">OFF</text>
<text x="146.3" y="98" transform="rotate(-90 146.3 98)">OFF</text>
<text x="253" y="100.2" transform="rotate(-90 253 100.2)">ON</text>
<text x="253" y="105.6" transform="rotate(-90 253 105.6)">OFF</text>
</g>
</svg>
